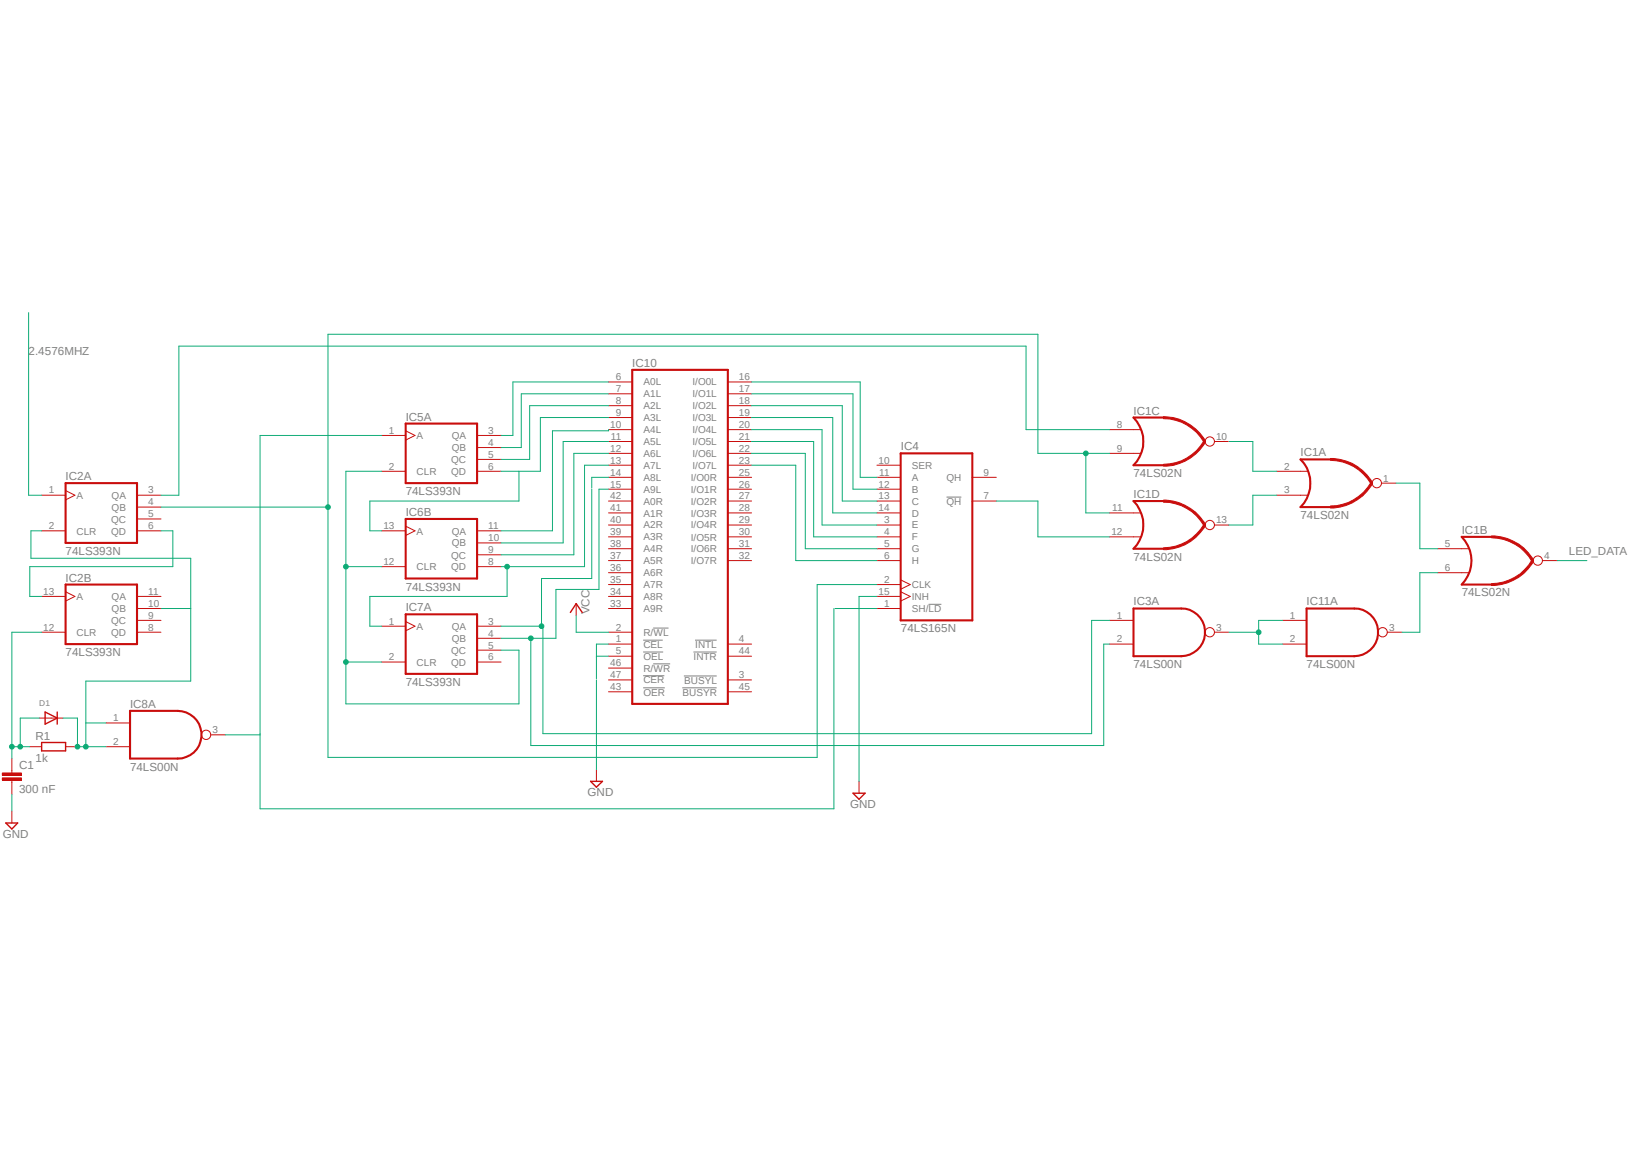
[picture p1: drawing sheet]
<svg xmlns="http://www.w3.org/2000/svg" width="297mm" height="210mm" viewBox="0 0 297 210" stroke-linecap="round" stroke-linejoin="round" font-family="sans-serif">
<path d="M0 56.8l297.1 96.3M297.1 56.8l-297.1 96.3" fill="none" stroke="#fff" stroke-width=".18"/>
<path d="M172.3 90.5h2.7M117.1 116.5h3.5M117.1 118.7h3.6M118.9 114.3h2.8M126.2 118.7h4.2M126.5 116.5h3.9M169 110h2.3M117.1 123h3.8M117.1 125.2h3.9M118.9 120.8h3.1M124.2 125.2h6.2M124.5 123h5.9" fill="none" stroke="#808080" stroke-width=".18"/>
<path d="M236.7 83.6h5.4M236.7 92.3h5.4" fill="none" stroke="#c90d0c" stroke-width=".38"/>
<path d="M236.7 85.8h1.3M236.7 90.1h1.3" fill="none" stroke="#c90d0c" stroke-width=".18"/>
<path d="M242.1 92.1a8.5 8.5 0 0 0 7.4-4.3l.3 .2a8.9 8.9 0 0 1-7.7 4.5z" fill-rule="evenodd" fill="#c90d0c"/>
<path d="M242.1 92.1a8.5 8.5 0 0 0 7.4-4.3l.3 .2a8.9 8.9 0 0 1-7.7 4.5z" fill="none" stroke="#c90d0c" stroke-width=".18"/>
<path d="M242.1 83.4a8.6 8.6 0 0 1 7.7 4.5l-.3 .2a8.5 8.5 0 0 0-7.4-4.3z" fill-rule="evenodd" fill="#c90d0c"/>
<g fill="none" stroke="#c90d0c" stroke-width=".18">
<path d="M232.3 85.8h4.4M232.3 90.1h4.4M242.1 83.4a8.6 8.6 0 0 1 7.7 4.5l-.3 .2a8.5 8.5 0 0 0-7.4-4.3zM251.4 87.9h2.6M266 99.9h1.3M266 104.2h1.3"/>
<circle cx="250.6" cy="87.9" r=".85"/>
</g>
<path d="M236.7 83.6a6.2 6.2 0 0 1 0 8.7M266 97.7h5.4M266 106.4h5.4" fill="none" stroke="#c90d0c" stroke-width=".38"/>
<path d="M271.4 106.2a8.6 8.6 0 0 0 7.4-4.3l.3 .2a8.5 8.5 0 0 1-7.7 4.5z" fill-rule="evenodd" fill="#c90d0c"/>
<path d="M271.4 106.2a8.6 8.6 0 0 0 7.4-4.3l.3 .2a8.5 8.5 0 0 1-7.7 4.5z" fill="none" stroke="#c90d0c" stroke-width=".18"/>
<path d="M271.4 97.5a8.9 8.9 0 0 1 7.7 4.5l-.3 .2a8.6 8.6 0 0 0-7.4-4.3z" fill-rule="evenodd" fill="#c90d0c"/>
<g fill="none" stroke="#c90d0c" stroke-width=".18">
<path d="M206.3 78.2h1.3M206.3 82.5h1.3M261.7 99.9h4.3M271.4 97.5a8.9 8.9 0 0 1 7.7 4.5l-.3 .2a8.6 8.6 0 0 0-7.4-4.3zM261.7 104.2h4.3M280.7 102h2.7"/>
<circle cx="279.9" cy="102" r=".85"/>
</g>
<path d="M206.3 76h5.4M206.3 84.7h5.4M266 97.7a6.2 6.2 0 0 1 0 8.7" fill="none" stroke="#c90d0c" stroke-width=".38"/>
<path d="M211.8 84.5a8.5 8.5 0 0 0 7.3-4.3l.3 .2a8.8 8.8 0 0 1-7.6 4.4z" fill-rule="evenodd" fill="#c90d0c"/>
<path d="M211.8 84.5a8.5 8.5 0 0 0 7.3-4.3l.3 .2a8.8 8.8 0 0 1-7.6 4.4z" fill="none" stroke="#c90d0c" stroke-width=".18"/>
<path d="M211.8 75.8a8.9 8.9 0 0 1 7.6 4.5l-.3 .2a8.5 8.5 0 0 0-7.3-4.3z" fill-rule="evenodd" fill="#c90d0c"/>
<g fill="none" stroke="#c90d0c" stroke-width=".18">
<path d="M201.9 78.2h4.4M211.8 75.8a8.9 8.9 0 0 1 7.6 4.5l-.3 .2a8.5 8.5 0 0 0-7.3-4.3zM201.9 82.5h4.4M206.3 93.3h1.3M206.3 97.7h1.3M221 80.3h2.6"/>
<circle cx="220.2" cy="80.3" r=".85"/>
</g>
<path d="M206.3 76a6.2 6.2 0 0 1 0 8.7M206.3 91.2h5.4M206.3 99.9h5.4" fill="none" stroke="#c90d0c" stroke-width=".38"/>
<path d="M211.8 99.7a8.5 8.5 0 0 0 7.3-4.3l.3 .2a8.8 8.8 0 0 1-7.6 4.4z" fill-rule="evenodd" fill="#c90d0c"/>
<path d="M211.8 99.7a8.5 8.5 0 0 0 7.3-4.3l.3 .2a8.8 8.8 0 0 1-7.6 4.4z" fill="none" stroke="#c90d0c" stroke-width=".18"/>
<path d="M211.8 91a8.9 8.9 0 0 1 7.6 4.5l-.3 .2a8.5 8.5 0 0 0-7.3-4.3z" fill-rule="evenodd" fill="#c90d0c"/>
<g fill="none" stroke="#c90d0c" stroke-width=".18">
<path d="M69.5 79.2h4.3M73.8 78.4l1.7 .8-1.7 .9M86.8 79.2h4.4M110.7 69.5h4.4M110.7 71.7h4.4M110.7 73.8h4.4M110.7 76h4.4M110.7 78.2h4.4M132.5 69.5h4.3M132.5 71.7h4.3M132.5 73.8h4.3M132.5 76h4.3"/>
<path d="M132.5 78.2h4.3M7.6 90.1h4.3M7.6 96.6h4.3M11.9 89.3l1.7 .8-1.7 .9M24.9 90.1h4.4M24.9 96.6h4.4M24.9 92.3h4.4M24.9 94.4h4.4M69.5 96.6h4.3M69.5 85.8h4.3M73.8 95.8l1.7 .8-1.7 .9M86.8 96.6h4.4"/>
<path d="M86.8 85.8h4.4M86.8 81.4h4.4M86.8 83.6h4.4M86.8 98.8h4.4M110.7 95.5h4.4M110.7 93.3h4.4M110.7 97.7h4.4M110.7 99.9h4.4M110.7 91.2h4.4M110.7 86.9h4.4M110.7 84.7h4.4M110.7 89h4.4"/>
<path d="M110.7 80.3h4.4M110.7 82.5h4.4M132.5 95.5h4.3M132.5 93.3h4.3M132.5 97.7h4.3M132.5 99.9h4.3M132.5 91.2h4.3M132.5 86.9h4.3M132.5 84.7h4.3M132.5 89h4.3M132.5 80.3h4.3M132.5 82.5h4.3"/>
<path d="M159.6 95.5h4.3M159.6 93.3h4.3M159.6 97.7h4.3M159.6 99.9h4.3M159.6 91.2h4.3M159.6 86.9h4.3M159.6 84.7h4.3M159.6 89h4.3M177 91.2h4.3M177 86.9h4.3M201.9 93.3h4.4M201.9 97.7h4.4"/>
<path d="M211.8 91a8.9 8.9 0 0 1 7.6 4.5l-.3 .2a8.5 8.5 0 0 0-7.3-4.3zM221 95.5h2.6M7.6 108.5h4.3M7.6 115.1h4.3M11.9 107.7l1.7 .8-1.7 .9M24.9 108.5h4.4M24.9 115.1h4.4M24.9 110.7h4.4M24.9 112.9h4.4M69.5 114h4.3M69.5 103.1h4.3M73.8 113.1l1.7 .9-1.7 .8"/>
<path d="M86.8 114h4.4M86.8 116.2h4.4M86.8 118.3h4.4M86.8 103.1h4.4M86.8 101h4.4M104.9 109.9v2.1M110.7 108.5h4.4M110.7 115.1h4.4M110.7 110.7h4.4M110.7 117.2h4.4M110.7 106.4h4.4M110.7 102h4.4"/>
<path d="M110.7 104.2h4.4M110.7 119.4h4.4M132.5 117.2h4.3M132.5 102h4.3M132.5 119.4h4.3M159.6 108.5h4.3M159.6 110.7h4.3M159.6 106.4h4.3M159.6 102h4.3M163.9 105.5l1.8 .9-1.8 .8M163.9 107.7l1.8 .8-1.8 .9M201.9 112.9h4.4"/>
<path d="M201.9 117.2h4.4M221 115.1h2.6M233.4 112.9h4.4M233.4 117.2h4.4M252.5 115.1h2.6M2.2 138v2.7M5.4 135.9h2.2M7.2 130.7h4.3M11.9 135.9h2.2M19.3 131.6h4.4M19.3 135.9h4.4M38.4 133.7h2.6"/>
<path d="M69.5 120.5h4.3M86.8 120.5h4.4M110.7 121.6h4.4M110.7 123.7h4.4M110.7 125.9h4.4M132.5 123.7h4.3M132.5 125.9h4.3M.4 141.6h3.5v.4h-3.5zM.4 140.7h3.5v.4h-3.5zM2.2 142v2.6M2.2 147.6v2.2M108.5 140v2.2"/>
<path d="M156.3 142.2v2.2"/>
<circle cx="220.2" cy="95.5" r=".85"/>
<circle cx="220.2" cy="115.1" r=".85"/>
<circle cx="251.6" cy="115.1" r=".85"/>
<circle cx="37.5" cy="133.7" r=".85"/>
</g>
<path d="M73.8 77.1h13v10.8h-13zM115.1 67.3h17.4v60.8h-17.4zM11.9 87.9h13v10.9h-13zM73.8 94.4h13v10.9h-13zM163.9 82.5h13.1v30.4h-13.1zM206.3 91.2a6.2 6.2 0 0 1 0 8.7M11.9 106.4h13v10.8h-13zM73.8 111.8h13v10.8h-13zM206.3 110.7h8.7a4.3 4.3 0 0 1 4.3 4.4 4.3 4.3 0 0 1-4.3 4.3h-8.7zM237.8 110.7h8.7a4.3 4.3 0 0 1 4.3 4.4 4.3 4.3 0 0 1-4.3 4.3h-8.7zM23.7 129.4h8.6a4.3 4.3 0 0 1 4.4 4.3 4.3 4.3 0 0 1-4.4 4.3h-8.6z" fill="none" stroke="#c90d0c" stroke-width=".38"/>
<path d="M103.8 111.5l1.1-1.6 1.1 1.6M7.6 135.1h4.3v1.6h-4.3zM8.2 129.6l2.2 1.1-2.2 1.1zM10.4 129.6v2.2M1.1 149.8h2.1l-1 1.1zM107.5 142.2h2.1l-1.1 1.1zM155.2 144.4h2.2l-1.1 1.1z" fill="none" stroke="#c90d0c" stroke-width=".25"/>
<path d="M.4 141.8h3.5M.4 140.9h3.5" fill="none" stroke="#c90d0c" stroke-width=".42"/>
<path d="M110.7 76h-12.4v9.8h-7.1M94.4 85.8v5.4h-27.1v5.4h2.2M110.7 84.7h-4.3v18.4h-15.2M181.3 91.2h7.6v6.5h13M223.6 80.3h4.4v5.5h4.3M232.3 90.1h-4.3v5.4h-4.4M92.3 103.1v5.4h-25v5.5h2.2" fill="none" stroke="#0dab76" stroke-width=".18"/>
<circle cx="92.3" cy="103.1" r=".43" fill="#0dab76"/>
<g fill="none" stroke="#0dab76" stroke-width=".18">
<path d="M110.7 89h-1.7v18.3h-7.8v8.9h-10M96.6 116.2v19.5h104.3v-18.5h1M159.6 108.5h-3.3v33.7M108.5 123.7v16.3M2.2 144.6v3"/>
<circle cx="92.3" cy="103.1" r=".43"/>
</g>
<circle cx="96.6" cy="116.2" r=".43" fill="#0dab76"/>
<g fill="none" stroke="#0dab76" stroke-width=".18">
<path d="M69.5 85.8h-6.6v17.3h6.6"/>
<circle cx="96.6" cy="116.2" r=".43"/>
</g>
<circle cx="62.9" cy="103.1" r=".43" fill="#0dab76"/>
<g fill="none" stroke="#0dab76" stroke-width=".18">
<path d="M62.9 103.1v17.4h6.6"/>
<circle cx="62.9" cy="103.1" r=".43"/>
</g>
<circle cx="62.9" cy="120.5" r=".43" fill="#0dab76"/>
<g fill="none" stroke="#0dab76" stroke-width=".18">
<path d="M254 87.9h4.4v12h3.3M91.2 118.3h3.2v9.8h-31.5v-7.6M223.6 115.1h5.5M233.4 112.9h-4.3v4.3h4.3"/>
<circle cx="62.9" cy="120.5" r=".43"/>
</g>
<circle cx="229.1" cy="115.1" r=".43" fill="#0dab76"/>
<g fill="none" stroke="#0dab76" stroke-width=".18">
<path d="M29.3 92.3h30.4M188.9 82.5v-21.7h-129.2v77h89v-31.4h10.9M201.9 82.5h-4.3v10.8h4.3M261.7 104.2h-3.3v10.9h-3.3M283.4 102h5.4"/>
<circle cx="229.1" cy="115.1" r=".43"/>
</g>
<circle cx="59.7" cy="92.3" r=".43" fill="#0dab76"/>
<g fill="none" stroke="#0dab76" stroke-width=".18">
<path d="M188.9 82.5h8.7"/>
<circle cx="59.7" cy="92.3" r=".43"/>
</g>
<circle cx="197.6" cy="82.5" r=".43" fill="#0dab76"/>
<g fill="none" stroke="#0dab76" stroke-width=".18">
<path d="M5.2 56.9v33.2h2.4M69.5 79.2h-22.2v68h104.5v-36.5M201.9 78.2h-15.2v-15.2h-154.1v27.1h-3.3M7.6 96.6h-2v5h29.1v22.4h-19.1v11.9M29.3 96.6h2.2v6.5h-26.1v5.4h2.2M29.3 110.7h5.4M152 110.7h7.6M14.1 135.9h5.2M15.6 131.6h3.7M41 133.7h6.3"/>
<circle cx="197.6" cy="82.5" r=".43"/>
</g>
<circle cx="15.6" cy="135.9" r=".43" fill="#0dab76"/>
<g fill="none" stroke="#0dab76" stroke-width=".18">
<path d="M11.5 130.7h2.6v5.2"/>
<circle cx="15.6" cy="135.9" r=".43"/>
</g>
<circle cx="14.1" cy="135.9" r=".43" fill="#0dab76"/>
<g fill="none" stroke="#0dab76" stroke-width=".18">
<path d="M2.2 115.1h5.4M5.4 135.9h-3.2v2.1"/>
<circle cx="14.1" cy="135.9" r=".43"/>
</g>
<circle cx="2.2" cy="135.9" r=".43" fill="#0dab76"/>
<g fill="none" stroke="#0dab76" stroke-width=".18">
<path d="M2.2 115.1v20.8M7.2 130.7h-3.5v5.2"/>
<circle cx="2.2" cy="135.9" r=".43"/>
</g>
<circle cx="3.7" cy="135.9" r=".43" fill="#0dab76"/>
<g fill="none" stroke="#0dab76" stroke-width=".18">
<path d="M110.7 69.5h-17.4v9.7h-2.1M110.7 71.7h-15.8v9.7h-3.7M110.7 73.8h-14.3v9.8h-5.2M110.7 78.2v.2h-10.2v18.2h-9.3M107.7 89v16.3h-9.1v8.7M110.7 80.3h-8.2v18.5h-11.3M110.7 82.5h-6.3v18.5h-13.2M201.9 112.9h-3.2v20.6h-99.9v-19.5h-7.6"/>
<circle cx="3.7" cy="135.9" r=".43"/>
</g>
<circle cx="98.5" cy="114" r=".43" fill="#0dab76"/>
<g fill="none" stroke="#0dab76" stroke-width=".18">
<path d="M136.8 69.5h19.7v17.4h3.1M136.8 73.8h16.5v17.4h6.3M136.8 78.2h12.8v17.3h10M136.8 71.7h18.4v17.3h4.4M136.8 76h14.8v17.3h8M110.7 86.9h-3v1.9M136.8 80.3h11.3v17.4h11.5M136.8 82.5h9.8v17.4h13M136.8 84.7h8v17.3h14.8M104.9 112v3.1h5.8M108.5 119.4h2.2M110.7 117.2h-2.2v6.3"/>
<circle cx="98.5" cy="114" r=".43"/>
</g>
<g font-size="2.1" fill="#808080">
<text x="5.2" y="64.5">2.4576MHZ</text>
<text x="115.1" y="66.8">IC10</text>
<text x="73.8" y="76.5">IC5A</text>
<text x="206.3" y="75.5">IC1C</text>
<text x="164" y="82">IC4</text>
<text x="236.7" y="83.1">IC1A</text>
<text x="11.9" y="87.4">IC2A</text>
<text x="206.3" y="86.9">74LS02N</text>
<text x="73.8" y="90.1">74LS393N</text>
<text x="73.8" y="93.9">IC6B</text>
<text x="206.3" y="90.6">IC1D</text>
<text x="236.7" y="94.4">74LS02N</text>
<text x="11.9" y="101">74LS393N</text>
<text x="266" y="97.2">IC1B</text>
<text x="285.5" y="101">LED_DATA</text>
<text x="11.9" y="105.8">IC2B</text>
<text x="73.8" y="107.5">74LS393N</text>
<text x="206.3" y="102.1">74LS02N</text>
<text x="73.8" y="111.3">IC7A</text>
<text x="107.3" y="111.8" transform="rotate(-90 107.3 111.8)">VCC</text>
<text x="206.3" y="110.2">IC3A</text>
<text x="237.8" y="110.2">IC11A</text>
<text x="266" y="108.5">74LS02N</text>
<text x="11.9" y="119.4">74LS393N</text>
<text x="164" y="115.1">74LS165N</text>
<text x="73.8" y="124.8">74LS393N</text>
<text x="206.3" y="121.6">74LS00N</text>
<text x="237.8" y="121.6">74LS00N</text>
<text x="23.7" y="128.9">IC8A</text>
<text x="6.5" y="134.6">R1</text>
<text x="3.5" y="139.9">C1</text>
<text x="6.5" y="138.7">1k</text>
<text x="23.7" y="140.3">74LS00N</text>
<text x="3.5" y="144.3">300 nF</text>
<text x="106.9" y="144.9">GND</text>
<text x="154.7" y="147.1">GND</text>
<text x=".5" y="152.5">GND</text>
</g>
<g font-size="1.8" fill="#808080">
<text x="112.1" y="69.2">6</text>
<text x="112.1" y="71.4">7</text>
<text x="117.1" y="70.1">A0L</text>
<text x="126" y="70.1">I/O0L</text>
<text x="134.5" y="69.2">16</text>
<text x="134.5" y="71.4">17</text>
<text x="111" y="77.9">10</text>
<text x="112.1" y="73.5">8</text>
<text x="112.1" y="75.7">9</text>
<text x="117.1" y="72.3">A1L</text>
<text x="117.1" y="74.5">A2L</text>
<text x="117.1" y="76.7">A3L</text>
<text x="126" y="72.3">I/O1L</text>
<text x="126" y="74.5">I/O2L</text>
<text x="126" y="76.7">I/O3L</text>
<text x="134.5" y="73.5">18</text>
<text x="134.5" y="75.7">19</text>
<text x="134.5" y="77.9">20</text>
<text x="203.3" y="77.9">8</text>
<text x="70.8" y="79">1</text>
<text x="75.8" y="79.9">A</text>
<text x="82.2" y="79.9">QA</text>
<text x="82.2" y="82.1">QB</text>
<text x="88.9" y="79">3</text>
<text x="88.9" y="81.1">4</text>
<text x="88.9" y="83.3">5</text>
<text x="111" y="82.2">12</text>
<text x="111.2" y="80.1">11</text>
<text x="117.1" y="78.8">A4L</text>
<text x="117.1" y="81">A5L</text>
<text x="117.1" y="83.2">A6L</text>
<text x="126" y="78.8">I/O4L</text>
<text x="126" y="81">I/O5L</text>
<text x="126" y="83.2">I/O6L</text>
<text x="134.5" y="80.1">21</text>
<text x="134.5" y="82.2">22</text>
<text x="203.3" y="82.2">9</text>
<text x="221.3" y="80.1">10</text>
<text x="8.9" y="89.8">1</text>
<text x="27" y="89.8">3</text>
<text x="70.8" y="85.5">2</text>
<text x="75.8" y="86.4">CLR</text>
<text x="82.1" y="84.2">QC</text>
<text x="82.1" y="86.4">QD</text>
<text x="88.9" y="85.5">6</text>
<text x="111" y="84.4">13</text>
<text x="111" y="86.6">14</text>
<text x="111" y="88.7">15</text>
<text x="117.1" y="85.3">A7L</text>
<text x="117.1" y="87.5">A8L</text>
<text x="117.1" y="89.7">A9L</text>
<text x="125.7" y="87.5">I/O0R</text>
<text x="125.7" y="89.7">I/O1R</text>
<text x="126" y="85.3">I/O7L</text>
<text x="134.5" y="84.4">23</text>
<text x="134.5" y="86.6">25</text>
<text x="134.5" y="88.7">26</text>
<text x="159.9" y="84.4">10</text>
<text x="159.9" y="88.7">12</text>
<text x="160" y="86.6">11</text>
<text x="165.9" y="85.3">SER</text>
<text x="165.9" y="87.5">A</text>
<text x="165.9" y="89.7">B</text>
<text x="172.3" y="87.5">QH</text>
<text x="179" y="86.6">9</text>
<text x="233.7" y="85.5">2</text>
<text x="233.7" y="89.8">3</text>
<text x="251.7" y="87.6">1</text>
<text x="13.9" y="90.8">A</text>
<text x="20.2" y="95.1">QC</text>
<text x="20.3" y="90.8">QA</text>
<text x="20.3" y="92.9">QB</text>
<text x="27" y="92">4</text>
<text x="27" y="94.1">5</text>
<text x="111" y="90.9">42</text>
<text x="111" y="93">41</text>
<text x="111" y="95.2">40</text>
<text x="117.1" y="91.9">A0R</text>
<text x="117.1" y="94">A1R</text>
<text x="125.7" y="91.9">I/O2R</text>
<text x="125.7" y="94">I/O3R</text>
<text x="134.5" y="90.9">27</text>
<text x="134.5" y="93">28</text>
<text x="134.5" y="95.2">29</text>
<text x="159.9" y="90.9">13</text>
<text x="159.9" y="93">14</text>
<text x="160.9" y="95.2">3</text>
<text x="165.9" y="91.9">C</text>
<text x="165.9" y="94">D</text>
<text x="172.3" y="91.9">QH</text>
<text x="179" y="90.9">7</text>
<text x="202.4" y="93">11</text>
<text x="221.3" y="95.2">13</text>
<text x="8.9" y="96.3">2</text>
<text x="13.9" y="97.3">CLR</text>
<text x="20.2" y="97.3">QD</text>
<text x="27" y="96.3">6</text>
<text x="69.8" y="96.3">13</text>
<text x="75.8" y="97.3">A</text>
<text x="82.1" y="101.6">QC</text>
<text x="82.2" y="97.3">QA</text>
<text x="82.2" y="99.4">QB</text>
<text x="88.9" y="96.3">11</text>
<text x="88.9" y="98.5">10</text>
<text x="88.9" y="100.7">9</text>
<text x="111" y="97.4">39</text>
<text x="111" y="99.6">38</text>
<text x="111" y="101.7">37</text>
<text x="117.1" y="96.2">A2R</text>
<text x="117.1" y="98.3">A3R</text>
<text x="117.1" y="100.5">A4R</text>
<text x="125.7" y="96.2">I/O4R</text>
<text x="125.7" y="98.4">I/O5R</text>
<text x="125.7" y="100.5">I/O6R</text>
<text x="134.5" y="97.4">30</text>
<text x="134.5" y="99.6">31</text>
<text x="134.5" y="101.7">32</text>
<text x="160.9" y="97.4">4</text>
<text x="160.9" y="99.6">5</text>
<text x="160.9" y="101.7">6</text>
<text x="165.9" y="96.2">E</text>
<text x="165.9" y="98.3">F</text>
<text x="165.9" y="100.5">G</text>
<text x="202.3" y="97.4">12</text>
<text x="263" y="99.6">5</text>
<text x="281.1" y="101.7">4</text>
<text x="69.8" y="102.8">12</text>
<text x="75.8" y="103.8">CLR</text>
<text x="82.1" y="103.8">QD</text>
<text x="88.9" y="102.8">8</text>
<text x="111" y="103.9">36</text>
<text x="111" y="106.1">35</text>
<text x="117.1" y="102.7">A5R</text>
<text x="117.1" y="104.9">A6R</text>
<text x="117.1" y="107">A7R</text>
<text x="125.7" y="102.7">I/O7R</text>
<text x="160.9" y="106.1">2</text>
<text x="165.9" y="107">CLK</text>
<text x="165.9" y="102.7">H</text>
<text x="263" y="103.9">6</text>
<text x="7.9" y="108.2">13</text>
<text x="13.9" y="109.2">A</text>
<text x="20.2" y="113.5">QC</text>
<text x="20.3" y="109.2">QA</text>
<text x="20.3" y="111.4">QB</text>
<text x="27" y="108.2">11</text>
<text x="27" y="110.4">10</text>
<text x="27" y="112.6">9</text>
<text x="70.8" y="113.7">1</text>
<text x="88.9" y="113.7">3</text>
<text x="111" y="108.2">34</text>
<text x="111" y="110.4">33</text>
<text x="117.1" y="109.2">A8R</text>
<text x="117.1" y="111.4">A9R</text>
<text x="159.9" y="108.2">15</text>
<text x="160.9" y="110.4">1</text>
<text x="165.9" y="111.4">SH/LD</text>
<text x="165.9" y="109.2">INH</text>
<text x="203.3" y="112.6">1</text>
<text x="234.7" y="112.6">1</text>
<text x="7.9" y="114.8">12</text>
<text x="13.9" y="115.7">CLR</text>
<text x="20.2" y="115.7">QD</text>
<text x="27" y="114.8">8</text>
<text x="75.8" y="114.6">A</text>
<text x="82.1" y="119">QC</text>
<text x="82.2" y="114.6">QA</text>
<text x="82.2" y="116.8">QB</text>
<text x="88.9" y="115.9">4</text>
<text x="88.9" y="118">5</text>
<text x="112.1" y="114.8">2</text>
<text x="112.1" y="116.9">1</text>
<text x="112.1" y="119.1">5</text>
<text x="117.1" y="115.7">R/WL</text>
<text x="117.1" y="117.9">CEL</text>
<text x="126.5" y="117.9">INTL</text>
<text x="134.5" y="116.9">4</text>
<text x="134.5" y="119.1">44</text>
<text x="203.3" y="116.9">2</text>
<text x="221.3" y="114.8">3</text>
<text x="234.7" y="116.9">2</text>
<text x="252.8" y="114.8">3</text>
<text x="70.8" y="120.2">2</text>
<text x="75.8" y="121.2">CLR</text>
<text x="82.1" y="121.2">QD</text>
<text x="88.9" y="120.2">6</text>
<text x="111" y="121.3">46</text>
<text x="111" y="123.4">47</text>
<text x="111" y="125.6">43</text>
<text x="117.1" y="120.1">OEL</text>
<text x="117.1" y="122.2">R/WR</text>
<text x="117.1" y="124.4">CER</text>
<text x="124.5" y="124.4">BUSYL</text>
<text x="126.2" y="120.1">INTR</text>
<text x="134.5" y="123.4">3</text>
<text x="134.5" y="125.6">45</text>
<text x="20.6" y="131.2">1</text>
<text x="117.1" y="126.6">OER</text>
<text x="124.2" y="126.6">BUSYR</text>
<text x="20.6" y="135.6">2</text>
<text x="38.7" y="133.4">3</text>
</g>
<text font-size="1.5" fill="#808080" x="7.2" y="128.5">D1</text>
</svg>
